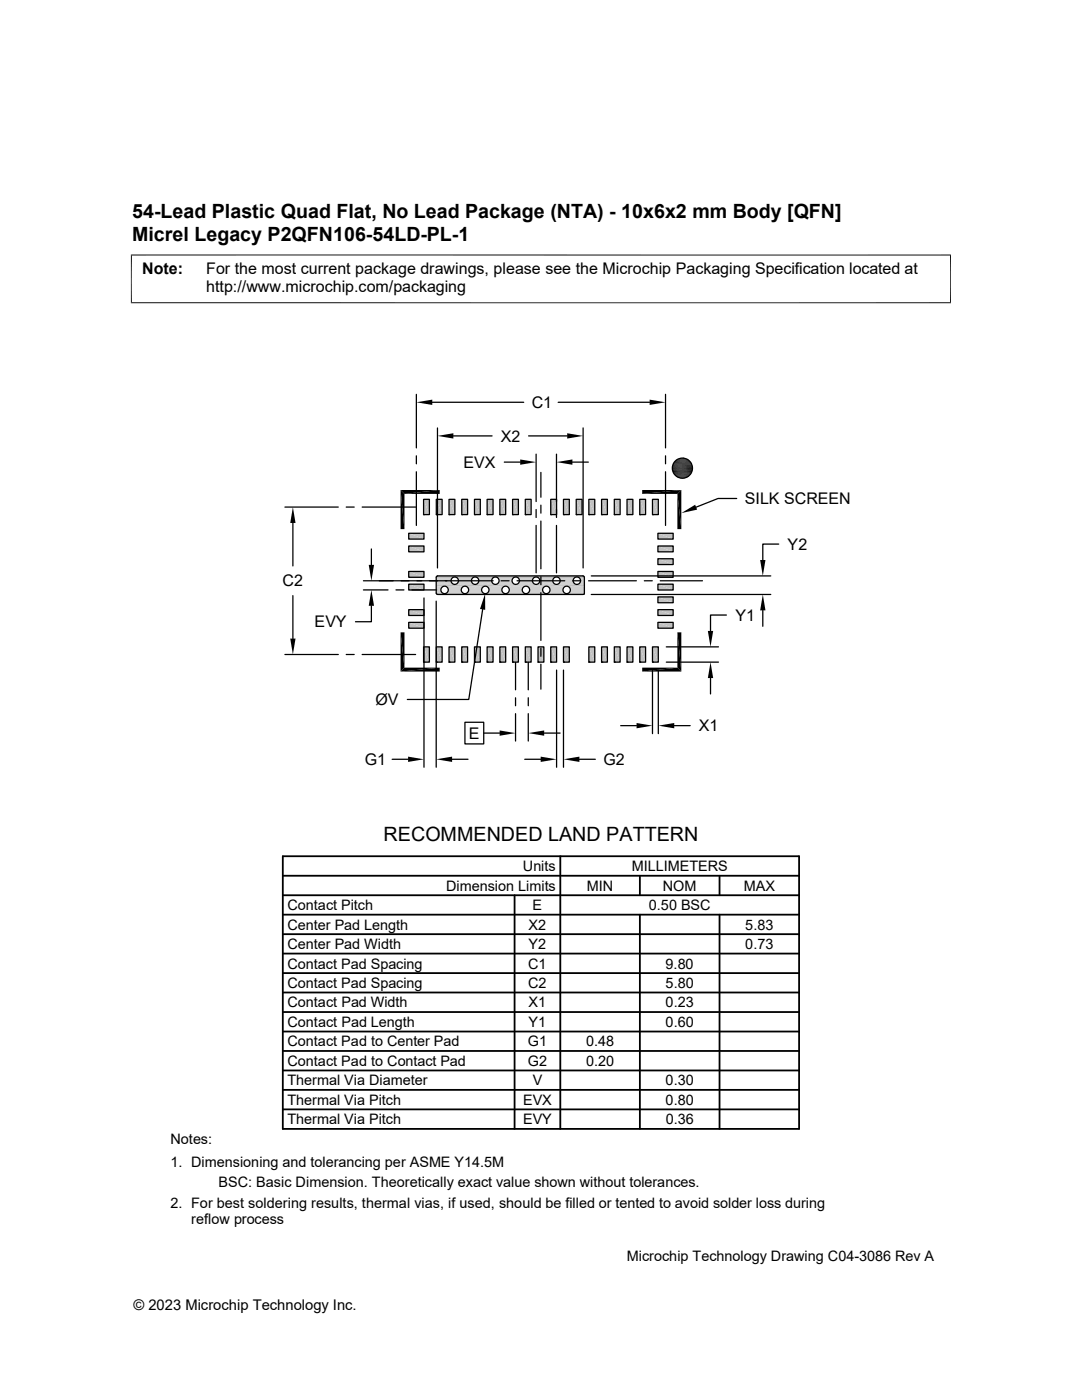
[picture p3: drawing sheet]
<svg xmlns="http://www.w3.org/2000/svg" width="216mm" height="279mm" viewBox="0 0 216 279" stroke-linecap="round" stroke-linejoin="round" font-family="sans-serif">
<g fill="#c0c0c0">
<path d="M130.2 129.1l1.2 3h-1.2z"/>
<path d="M130.2 129.1h1.2v3z"/>
<path d="M104.8 129.1l1.2 3h-1.2z"/>
<path d="M104.8 129.1h1.2v3z"/>
<path d="M107.4 129.1l1.1 3h-1.1z"/>
<path d="M107.4 129.1h1.1v3z"/>
<path d="M109.9 129.1l1.2 3h-1.2z"/>
<path d="M109.9 129.1h1.2v3z"/>
<path d="M112.4 129.1l1.2 3h-1.2z"/>
<path d="M112.4 129.1h1.2v3z"/>
<path d="M117.5 129.1l1.2 3h-1.2z"/>
<path d="M117.5 129.1h1.2v3z"/>
<path d="M120 129.1l1.2 3h-1.2z"/>
<path d="M120 129.1h1.2v3z"/>
<path d="M122.6 129.1l1.1 3h-1.1z"/>
<path d="M122.6 129.1h1.1v3z"/>
<path d="M125.1 129.1l1.2 3h-1.2z"/>
<path d="M125.1 129.1h1.2v3z"/>
<path d="M127.7 129.1l1.1 3h-1.1z"/>
<path d="M127.7 129.1h1.1v3z"/>
<path d="M84.5 129.1l1.2 3h-1.2z"/>
<path d="M84.5 129.1h1.2v3z"/>
<path d="M87.1 129.1l1.1 3h-1.1z"/>
<path d="M87.1 129.1h1.1v3z"/>
<path d="M89.6 129.1l1.2 3h-1.2z"/>
<path d="M89.6 129.1h1.2v3z"/>
<path d="M92.1 129.1l1.2 3h-1.2z"/>
<path d="M92.1 129.1h1.2v3z"/>
<path d="M94.7 129.1l1.1 3h-1.1z"/>
<path d="M94.7 129.1h1.1v3z"/>
<path d="M97.2 129.1l1.2 3h-1.2z"/>
<path d="M97.2 129.1h1.2v3z"/>
<path d="M99.7 129.1l1.2 3h-1.2z"/>
<path d="M99.7 129.1h1.2v3z"/>
<path d="M102.3 129.1l1.1 3h-1.1z"/>
<path d="M102.3 129.1h1.1v3z"/>
<path d="M81.6 109l3 1.1h-3z"/>
<path d="M81.6 109h3v1.1z"/>
<path d="M81.6 114l3 1.2h-3z"/>
<path d="M81.6 114h3v1.2z"/>
<path d="M81.6 116.6l3 1.2h-3z"/>
<path d="M81.6 116.6h3v1.2z"/>
<path d="M81.6 121.7l3 1.1h-3z"/>
<path d="M81.6 121.7h3v1.1z"/>
<path d="M81.6 124.2l3 1.2h-3z"/>
<path d="M81.6 124.2h3v1.2z"/>
</g>
<path d="M87 115.1h29.6M87.1 115.1h29.5M87.1 115h29.5M87.1 115h29.4M87.2 114.9h29.3" fill="none" stroke="#c0c0c0" stroke-width=".2"/>
<path d="M115.2 115.1l1.4 .1z" fill="#c0c0c0"/>
<path d="M87 115.2h3.7M90.8 115.2h3.9M94.9 115.2h3.9M98.9 115.2h3.9M103 115.2h3.9M107 115.2h4M111.1 115.2h3.9" fill="none" stroke="#c0c0c0" stroke-width=".2"/>
<path d="M115.3 115.2h1.3z" fill="#c0c0c0"/>
<path d="M87 115.2h3.5" fill="none" stroke="#c0c0c0" stroke-width=".2"/>
<path d="M115.4 115.2h1.2z" fill="#c0c0c0"/>
<path d="M87 115.2h3.5M91 115.2h3.6M95 115.2h3.7M99.1 115.2h3.6M103.1 115.2h3.7M107.2 115.2h3.6M111.3 115.2h3.6" fill="none" stroke="#c0c0c0" stroke-width=".2"/>
<path d="M115.4 115.2l1.2 .1z" fill="#c0c0c0"/>
<path d="M87 115.3h3.4M91.1 115.3h3.4M95.1 115.3h3.4M99.2 115.3h3.4M103.3 115.3h3.3M107.3 115.3h3.4M111.4 115.3h3.3" fill="none" stroke="#c0c0c0" stroke-width=".2"/>
<path d="M115.5 115.3l1.1 .1z" fill="#c0c0c0"/>
<path d="M87 115.3h3.3M91.2 115.3h3.1M95.2 115.3h3.2M99.3 115.3h3.2M103.4 115.3h3.1M107.4 115.3h3.2M111.5 115.3h3.1" fill="none" stroke="#c0c0c0" stroke-width=".2"/>
<g fill="#c0c0c0">
<path d="M115.7 115.4l.9 .1h-.9z"/>
<path d="M115.7 115.4h.9v.1z"/>
</g>
<path d="M87 115.4h3.2M91.3 115.4h2.9M95.4 115.4h2.9M99.4 115.4h3M103.5 115.4h2.9M107.5 115.4h3M111.6 115.4h2.9" fill="none" stroke="#c0c0c0" stroke-width=".2"/>
<g fill="#c0c0c0">
<path d="M115.7 115.5l.9 .1h-.8z"/>
<path d="M115.7 115.5h.9v.1z"/>
</g>
<path d="M87 115.6h3.1M91.4 115.6h2.7M95.4 115.6h2.8M99.5 115.6h2.8M103.6 115.6h2.7M107.6 115.6h2.8M111.7 115.6h2.7" fill="none" stroke="#c0c0c0" stroke-width=".2"/>
<g fill="#c0c0c0">
<path d="M115.8 115.6l.8 .2h-.8z"/>
<path d="M115.8 115.6h.8v.2z"/>
</g>
<path d="M87 115.7h3M91.4 115.7h2.7M95.5 115.7h2.6M99.6 115.7h2.6M103.6 115.7h2.7M107.7 115.7h2.6M111.7 115.7h2.7" fill="none" stroke="#c0c0c0" stroke-width=".2"/>
<g fill="#c0c0c0">
<path d="M115.8 115.8l.8 .1h-.8z"/>
<path d="M115.8 115.8h.8v.1z"/>
</g>
<path d="M87 115.8h3M91.5 115.8h2.5M95.5 115.8h2.6M99.6 115.8h2.6M103.7 115.8h2.5M107.7 115.8h2.6M111.8 115.8h2.5" fill="none" stroke="#c0c0c0" stroke-width=".2"/>
<g fill="#c0c0c0">
<path d="M115.8 115.9l.8 .1h-.8z"/>
<path d="M115.8 115.9h.8v.1z"/>
</g>
<path d="M87 116h3M91.5 116h2.5M95.5 116h2.6M99.6 116h2.6M103.7 116h2.5M107.7 116h2.6M111.8 116h2.5" fill="none" stroke="#c0c0c0" stroke-width=".2"/>
<g fill="#c0c0c0">
<path d="M115.8 116l.8 .2h-.8z"/>
<path d="M115.8 116h.8v.2z"/>
</g>
<path d="M87 116.1h3M91.4 116.1h2.7M95.5 116.1h2.6M99.6 116.1h2.6M103.6 116.1h2.7M107.7 116.1h2.6M111.7 116.1h2.7" fill="none" stroke="#c0c0c0" stroke-width=".2"/>
<g fill="#c0c0c0">
<path d="M115.8 116.2l.8 .1h-.9z"/>
<path d="M115.8 116.2h.8v.1z"/>
</g>
<path d="M87 116.2h3.1M91.4 116.2h2.7M95.4 116.2h2.8M99.5 116.2h2.8M103.6 116.2h2.7M107.6 116.2h2.8M111.7 116.2h2.7" fill="none" stroke="#c0c0c0" stroke-width=".2"/>
<g fill="#c0c0c0">
<path d="M115.7 116.3l.9 .1h-.9z"/>
<path d="M115.7 116.3h.9v.1z"/>
</g>
<path d="M87 116.4h3.2M91.3 116.4h2.9M95.4 116.4h2.9M99.4 116.4h3M103.5 116.4h2.9M107.5 116.4h3M111.6 116.4h2.9" fill="none" stroke="#c0c0c0" stroke-width=".2"/>
<g fill="#c0c0c0">
<path d="M115.5 116.5h1.1z"/>
<path d="M115.7 116.4l.9 .1z"/>
</g>
<path d="M87 116.5h3.3M91.2 116.5h3.1M95.2 116.5h3.2M99.3 116.5h3.2M103.4 116.5h3.1M107.4 116.5h3.2M111.5 116.5h3.1" fill="none" stroke="#c0c0c0" stroke-width=".2"/>
<g fill="#c0c0c0">
<path d="M115.4 116.6h1.2z"/>
<path d="M115.5 116.5l1.1 .1z"/>
</g>
<path d="M87 116.5h3.4M91.1 116.5h3.4M95.1 116.5h3.4M99.2 116.5h3.4M103.3 116.5h3.3M107.3 116.5h3.4M111.4 116.5h3.3" fill="none" stroke="#c0c0c0" stroke-width=".2"/>
<g fill="#c0c0c0">
<path d="M115.3 116.6h1.3z"/>
<path d="M115.4 116.6h1.2z"/>
</g>
<path d="M87 116.6h3.5M91 116.6h3.6M95 116.6h3.7M99.1 116.6h3.6M103.1 116.6h3.7M107.2 116.6h3.6M111.3 116.6h3.6" fill="none" stroke="#c0c0c0" stroke-width=".2"/>
<g fill="#c0c0c0">
<path d="M115.2 116.6h1.4z"/>
<path d="M115.3 116.6h1.3z"/>
</g>
<g fill="none" stroke="#c0c0c0" stroke-width=".2">
<path d="M87 116.6h3.7M88.8 117h3.9M90.8 116.6h3.9M92.8 117h4M94.9 116.6h3.9M96.9 117h3.9M98.9 116.6h3.9M101 117h3.9M103 116.6h3.9M105 117h3.9M107 116.6h4M109.1 117h3.9"/>
<path d="M111.1 116.6h3.9M113.1 117h3.5"/>
</g>
<path d="M87 116.8h29.6" fill="none" stroke="#c0c0c0" stroke-width=".32"/>
<g fill="#c0c0c0">
<path d="M87 117h1.5z"/>
<path d="M87 117h1.6z"/>
</g>
<path d="M88.9 117h3.7M93 117h3.6M97 117h3.7M101.1 117h3.6M105.2 117h3.6M109.2 117h3.7M113.3 117h3.3" fill="none" stroke="#c0c0c0" stroke-width=".2"/>
<g fill="#c0c0c0">
<path d="M87 117l1.4 .1z"/>
<path d="M87 117h1.5z"/>
</g>
<path d="M89 117.1h3.4M93.1 117.1h3.4M97.2 117.1h3.3M101.2 117.1h3.4M105.3 117.1h3.4M109.3 117.1h3.4M113.4 117.1h3.2" fill="none" stroke="#c0c0c0" stroke-width=".2"/>
<g fill="#c0c0c0">
<path d="M87 117.1h1.2z"/>
<path d="M87 117.1h1.4z"/>
</g>
<path d="M89.2 117.2h3.1M93.2 117.2h3.2M97.3 117.2h3.1M101.3 117.2h3.2M105.4 117.2h3.1M109.5 117.2h3.1M113.5 117.2h3.1" fill="none" stroke="#c0c0c0" stroke-width=".2"/>
<g fill="#c0c0c0">
<path d="M87 117.1l1.1 .1h-1.1z"/>
<path d="M87 117.1h1.2l-.1 .1z"/>
</g>
<path d="M89.3 117.3h2.9M93.3 117.3h3M97.4 117.3h2.9M101.5 117.3h2.9M105.5 117.3h2.9M109.6 117.3h2.9M113.6 117.3h3" fill="none" stroke="#c0c0c0" stroke-width=".2"/>
<g fill="#c0c0c0">
<path d="M87 117.2l1.1 .1h-1.1z"/>
<path d="M87 117.2h1.1v.1z"/>
</g>
<path d="M89.4 117.4h2.7M93.4 117.4h2.8M97.5 117.4h2.7M101.5 117.4h2.8M105.6 117.4h2.8M109.6 117.4h2.8M113.7 117.4h2.9" fill="none" stroke="#c0c0c0" stroke-width=".2"/>
<g fill="#c0c0c0">
<path d="M87 117.3l1 .2h-1z"/>
<path d="M87 117.3h1.1l-.1 .2z"/>
</g>
<path d="M89.4 117.5h2.7M93.5 117.5h2.6M97.5 117.5h2.7M101.6 117.5h2.6M105.7 117.5h2.6M109.7 117.5h2.7M113.8 117.5h2.8" fill="none" stroke="#c0c0c0" stroke-width=".2"/>
<g fill="#c0c0c0">
<path d="M87 117.5l1 .1h-1z"/>
<path d="M87 117.5h1v.1z"/>
</g>
<path d="M89.5 117.7h2.5M93.5 117.7h2.6M97.6 117.7h2.5M101.6 117.7h2.6M105.7 117.7h2.6M109.7 117.7h2.6M113.8 117.7h2.8" fill="none" stroke="#c0c0c0" stroke-width=".2"/>
<g fill="#c0c0c0">
<path d="M87 117.6l.9 .1h-.9z"/>
<path d="M87 117.6h1l-.1 .1z"/>
</g>
<path d="M89.5 117.8h2.5M93.5 117.8h2.6M97.6 117.8h2.5M101.6 117.8h2.6M105.7 117.8h2.6M109.7 117.8h2.6M113.8 117.8h2.8" fill="none" stroke="#c0c0c0" stroke-width=".2"/>
<g fill="#c0c0c0">
<path d="M87 117.7l1 .2h-1z"/>
<path d="M87 117.7h.9l.1 .2z"/>
</g>
<path d="M89.4 117.9h2.7M93.5 117.9h2.6M97.5 117.9h2.7M101.6 117.9h2.6M105.7 117.9h2.6M109.7 117.9h2.7M113.8 117.9h2.8" fill="none" stroke="#c0c0c0" stroke-width=".2"/>
<g fill="#c0c0c0">
<path d="M87 117.9l1 .1h-1z"/>
<path d="M87 117.9h1v.1z"/>
</g>
<path d="M89.4 118.1h2.7M93.4 118.1h2.8M97.5 118.1h2.7M101.5 118.1h2.8M105.6 118.1h2.8M109.6 118.1h2.8M113.7 118.1h2.9" fill="none" stroke="#c0c0c0" stroke-width=".2"/>
<g fill="#c0c0c0">
<path d="M87 118l1.1 .1h-1.1z"/>
<path d="M87 118h1l.1 .1z"/>
</g>
<path d="M89.3 118.2h2.9M93.3 118.2h3M97.4 118.2h2.9M101.5 118.2h2.9M105.5 118.2h2.9M109.6 118.2h2.9M113.6 118.2h3" fill="none" stroke="#c0c0c0" stroke-width=".2"/>
<g fill="#c0c0c0">
<path d="M87 118.1l1.1 .1h-1.1z"/>
<path d="M87 118.1l1.1 .1z"/>
</g>
<path d="M89.2 118.3h3.1M93.2 118.3h3.2M97.3 118.3h3.1M101.3 118.3h3.2M105.4 118.3h3.1M109.5 118.3h3.1M113.5 118.3h3.1" fill="none" stroke="#c0c0c0" stroke-width=".2"/>
<g fill="#c0c0c0">
<path d="M87 118.2l1.2 .1h-1.2z"/>
<path d="M87 118.2l1.2 .1z"/>
<path d="M87 118.3l1.3 .1z"/>
</g>
<path d="M89 118.4h3.4M93.1 118.4h3.4M97.2 118.4h3.3M101.2 118.4h3.4M105.3 118.4h3.4M109.3 118.4h3.4M113.4 118.4h3.2" fill="none" stroke="#c0c0c0" stroke-width=".2"/>
<path d="M87 118.4h1.4z" fill="#c0c0c0"/>
<path d="M88.9 118.4h3.7M93 118.4h3.6M97 118.4h3.7M101.1 118.4h3.6M105.2 118.4h3.6M109.2 118.4h3.7M113.3 118.4h3.3" fill="none" stroke="#c0c0c0" stroke-width=".2"/>
<g fill="#c0c0c0">
<path d="M87 118.4h1.5z"/>
<path d="M87 118.4l1.6 .1z"/>
</g>
<path d="M88.8 118.5h3.9M92.8 118.5h4M96.9 118.5h3.9M101 118.5h3.9M105 118.5h3.9M109.1 118.5h3.9M113.1 118.5h3.5" fill="none" stroke="#c0c0c0" stroke-width=".2"/>
<path d="M87.1 118.5h1.5z" fill="#c0c0c0"/>
<path d="M87.1 118.5h29.5M87.2 118.6h29.3M116.6 118.6h-29.5" fill="none" stroke="#c0c0c0" stroke-width=".2"/>
<g fill="#c0c0c0">
<path d="M84.5 99.7l1.2 3h-1.2z"/>
<path d="M84.5 99.7h1.2v3z"/>
<path d="M127.7 99.7l1.1 3h-1.1z"/>
<path d="M127.7 99.7h1.1v3z"/>
<path d="M125.1 99.7l1.2 3h-1.2z"/>
<path d="M125.1 99.7h1.2v3z"/>
<path d="M122.6 99.7l1.1 3h-1.1z"/>
<path d="M122.6 99.7h1.1v3z"/>
<path d="M120 99.7l1.2 3h-1.2z"/>
<path d="M120 99.7h1.2v3z"/>
<path d="M117.5 99.7l1.2 3h-1.2z"/>
<path d="M117.5 99.7h1.2v3z"/>
<path d="M115 99.7l1.1 3h-1.1z"/>
<path d="M115 99.7h1.1v3z"/>
<path d="M112.4 99.7l1.2 3h-1.2z"/>
<path d="M112.4 99.7h1.2v3z"/>
<path d="M109.9 99.7l1.2 3h-1.2z"/>
<path d="M109.9 99.7h1.2v3z"/>
<path d="M104.8 99.7l1.2 3h-1.2z"/>
<path d="M104.8 99.7h1.2v3z"/>
<path d="M102.3 99.7l1.1 3h-1.1z"/>
<path d="M102.3 99.7h1.1v3z"/>
<path d="M99.7 99.7l1.2 3h-1.2z"/>
<path d="M99.7 99.7h1.2v3z"/>
<path d="M97.2 99.7l1.2 3h-1.2z"/>
<path d="M97.2 99.7h1.2v3z"/>
<path d="M94.7 99.7l1.1 3h-1.1z"/>
<path d="M94.7 99.7h1.1v3z"/>
<path d="M92.1 99.7l1.2 3h-1.2z"/>
<path d="M92.1 99.7h1.2v3z"/>
<path d="M89.6 99.7l1.2 3h-1.2z"/>
<path d="M89.6 99.7h1.2v3z"/>
<path d="M87.1 99.7l1.1 3h-1.1z"/>
<path d="M87.1 99.7h1.1v3z"/>
<path d="M130.2 99.7l1.2 3h-1.2z"/>
<path d="M130.2 99.7h1.2v3z"/>
</g>
<g fill="none" stroke="#000" stroke-width=".25">
<path d="M84.5 99.7h1.2v3h-1.2zM87.1 99.7h1.1v3h-1.1zM89.6 99.7h1.2v3h-1.2zM92.1 99.7h1.2v3h-1.2zM94.7 99.7h1.1v3h-1.1zM97.2 99.7h1.2v3h-1.2zM99.7 99.7h1.2v3h-1.2zM102.3 99.7h1.1v3h-1.1zM104.8 99.7h1.2v3h-1.2zM109.9 99.7h1.2v3h-1.2zM112.4 99.7h1.2v3h-1.2zM115 99.7h1.1v3h-1.1z"/>
<path d="M117.5 99.7h1.2v3h-1.2zM120 99.7h1.2v3h-1.2zM122.6 99.7h1.1v3h-1.1zM125.1 99.7h1.2v3h-1.2zM127.7 99.7h1.1v3h-1.1zM130.2 99.7h1.2v3h-1.2zM81.6 116.6h3v1.2h-3zM81.6 114h3v1.2h-3zM81.6 109h3v1.1h-3zM84.5 102.7h.1M87.1 102.7h.1M89.6 102.7h.1"/>
<path d="M92.1 102.7h.1M94.7 102.7h.1M97.2 102.7h.1M99.7 102.7h.1M102.3 102.7h.1M104.8 102.7h.1M109.9 102.7h.1M112.4 102.7h.1M115 102.7h.1M116.6 115.2l-.2-.3-29.1 .1-.3 .2 .1 3.2 .2 .2h29.2l.1-.1M116.6 115.2v3.3M117.5 102.7h.1"/>
<path d="M120 102.7h.1M122.6 102.7h.1M125.1 102.7h.1M127.7 102.7h.1M130.2 102.7h.1M81.6 124.2h3v1.2h-3zM81.6 121.7h3v1.1h-3zM84.5 129.1h1.2v3h-1.2zM84.5 132.1h.1M87.1 129.1h1.1v3h-1.1zM87.1 132.1h.1M89.6 129.1h1.2v3h-1.2z"/>
<path d="M89.6 132.1h.1M92.1 129.1h1.2v3h-1.2zM92.1 132.1h.1M94.7 129.1h1.1v3h-1.1zM94.7 132.1h.1M97.2 129.1h1.2v3h-1.2zM97.2 132.1h.1M99.7 129.1h1.2v3h-1.2zM99.7 132.1h.1M102.3 129.1h1.1v3h-1.1zM102.3 132.1h.1M104.8 129.1h1.2v3h-1.2z"/>
<path d="M104.8 132.1h.1M107.4 129.1h1.1v3h-1.1zM107.4 132.1h.1M109.9 129.1h1.2v3h-1.2zM109.9 132.1h.1M112.4 129.1h1.2v3h-1.2zM112.4 132.1h.1M117.5 129.1h1.2v3h-1.2zM117.5 132.1h.1M120 129.1h1.2v3h-1.2zM120 132.1h.1M122.6 129.1h1.1v3h-1.1z"/>
<path d="M122.6 132.1h.1M125.1 129.1h1.2v3h-1.2zM125.1 132.1h.1M127.7 129.1h1.1v3h-1.1zM127.7 132.1h.1M130.2 129.1h1.2v3h-1.2zM130.2 132.1h.1"/>
</g>
<g fill="#c0c0c0">
<path d="M81.6 106.4l3 1.2h-3z"/>
<path d="M81.6 106.4h3v1.2z"/>
<path d="M131.3 124.2l3 1.2h-3z"/>
<path d="M131.3 124.2h3v1.2z"/>
<path d="M131.3 121.7l3 1.1h-3z"/>
<path d="M131.3 121.7h3v1.1z"/>
<path d="M131.3 119.1l3 1.2h-3z"/>
<path d="M131.3 119.1h3v1.2z"/>
<path d="M131.3 116.6l3 1.2h-3z"/>
<path d="M131.3 116.6h3v1.2z"/>
<path d="M131.3 114l3 1.2h-3z"/>
<path d="M131.3 114h3v1.2z"/>
<path d="M131.3 111.5l3 1.2h-3z"/>
<path d="M131.3 111.5h3v1.2z"/>
<path d="M131.3 109l3 1.1h-3z"/>
<path d="M131.3 109h3v1.1z"/>
<path d="M131.3 106.4l3 1.2h-3z"/>
<path d="M131.3 106.4h3v1.2z"/>
</g>
<g fill="none" stroke="#000" stroke-width=".25">
<path d="M83.1 78.7v10.7M132.8 78.7v10.7M83.1 91v1.6M83.1 94.1v10.8M86.3 80.3h18.2M87.3 85.4v27.9M90.5 87h7.7M100.6 92.2h3.2M105.5 87h7.7M107 90.6v9.5M107.9 94.3v4.9M111 90.6v9.5"/>
<path d="M111.4 80.3h18.2M114.2 92.2h3.2M116.4 85.4v27.9M132.8 91v1.6M132.8 94.1v10.8M147 99.5h-3.7l-4.4 1.7M56.9 101.2h10.6M58.4 104.4v8.5M58.4 118.9v8.5M69.1 101.2h1.6M72.3 101.2h10.6M72.5 115.9h25.9"/>
<path d="M72.5 117.7h4.9M74.1 109.6v3.1M79 117.7h1.6M81.6 106.4h3v1.2h-3zM82.2 117.7h4.9M84.6 119.3v33.8M87 120v33.1M100 115.9h1.6M103.2 115.9h9.5M107 101.7v1.6M107 104.9v9.4M107.9 100.8v1.6"/>
<path d="M107.9 104v9.5M107.9 115.1v1.6M107.9 118.3v9.5M111 101.7v1.6M111 104.9v9.4M114.3 115.9h1.6M117.5 115.9h9.5M118 118.6h35.8M118 114.9h35.8M128.6 115.9h1.6M131.3 119.1h3v1.2h-3zM131.3 116.6h3v1.2h-3z"/>
<path d="M131.3 114h3v1.2h-3zM131.3 111.5h3v1.2h-3zM131.3 109h3v1.1h-3zM131.3 106.4h3v1.2h-3zM131.7 115.9h8.5M155.4 108.6h-3.2v3.2M56.9 130.6h10.6M69.1 130.6h1.6M72.3 130.6h10.6M74.1 120.9v3.2h-3.2M96.3 121.6l-2.8 18h-12.2M102.9 132.2v5.5"/>
<path d="M102.9 139.3v1.5M105.4 132.2v5.5M105.4 139.3v1.5M107.9 129.4v1.6M107.9 132.6v4.9M111.1 133.7v19.4M112.4 133.7v19.4M130.2 133.7v12.7M131.3 124.2h3v1.2h-3zM131.3 121.7h3v1.1h-3zM131.4 133.7v12.7M132.9 132.1h10.5"/>
<path d="M132.9 129.1h10.5M141.8 135.3v3.2M144.9 122.7h-3.1v3.2M152.2 121.8v3.2M78.3 151.5h3.1M90.2 151.5h3.2M92.8 144.1h3.7v4.4h-3.7zM96.5 146.3h3.2M102.9 142.4v5.5M104.7 151.5h3.2M105.4 142.4v5.5M108.6 146.3h3.2"/>
<path d="M115.6 151.5h3.2M123.8 144.8h3.2M134.5 144.8h3.2"/>
<circle cx="136.2" cy="93.4" r="2.01"/>
<circle cx="88.7" cy="117.7" r=".74"/>
<circle cx="90.7" cy="115.9" r=".74"/>
<circle cx="92.8" cy="117.7" r=".74"/>
<circle cx="94.8" cy="115.9" r=".74"/>
<circle cx="96.8" cy="117.7" r=".74"/>
<circle cx="98.8" cy="115.9" r=".74"/>
<circle cx="100.9" cy="117.7" r=".74"/>
<circle cx="102.9" cy="115.9" r=".74"/>
<circle cx="104.9" cy="117.7" r=".74"/>
<circle cx="107" cy="115.9" r=".74"/>
<circle cx="109" cy="117.7" r=".74"/>
<circle cx="111" cy="115.9" r=".74"/>
<circle cx="113.1" cy="117.7" r=".74"/>
<circle cx="115.1" cy="115.9" r=".74"/>
</g>
<g fill="none" stroke="#000" stroke-width=".36">
<path d="M56.4 174.8h103M56.4 170.9h103v54.4h-103zM56.4 178.7h103M102.7 178.7v46.6M111.8 170.9v54.4M127.7 174.8v3.9M143.6 174.8v3.9M56.4 198.1h103M56.4 186.4h103M56.4 182.5h103M56.4 190.3h103M56.4 194.2h103"/>
<path d="M127.7 182.5v42.8M143.6 182.5v42.8M56.4 202h103M56.4 213.6h103M56.4 205.9h103M56.4 217.5h103M56.4 209.7h103M56.4 221.4h103"/>
</g>
<g fill="#000">
<path d="M83.1 80.3l3.2-.5v1zM129.6 79.8l3.2 .5-3.2 .5zM79.9 97.8l.8 7.8h-.8zM79.9 97.8l.8 .8v7zM80.7 98.6l7-.8v.8zM79.9 97.8h7.8l-7 .8zM87.3 87l3.2-.5v1zM103.8 91.7l3.2 .5-3.2 .6zM113.2 86.5l3.2 .5-3.2 .5zM111 92.2l3.2-.5v1.1zM128.1 97.8h7.9l-7.9 .8zM128.1 98.6l7.9-.8-.8 .8z"/>
<path d="M135.1 95.2l1.9 .1zM135.2 98.6l.8 7h-.8zM135.3 91.6l1.9 .1zM135.3 95.3l1.5 .1zM135.3 95.3h1.7zM135.3 91.6h1.7zM135.5 91.5l1.5 .1zM135.5 95.4h1.2zM135.5 95.4h1.3zM135.5 91.5h1.3zM135.7 91.5h1.1zM135.7 95.4h.7z"/>
<path d="M135.7 95.4h1zM135.7 91.5h1zM135.9 91.4l.8 .1zM135.9 95.4h.5zM135.2 98.6l.8-.8v7.8zM135.9 91.4h.5zM58.4 101.2l.6 3.2h-1.1zM73.6 112.7h1l-.5 3.2zM136 102.4l2.7-1.7 .4 1zM151.7 111.8h1l-.5 3.1zM57.9 127.4h1.1l-.6 3.2zM74.1 117.7l.5 3.2h-1z"/>
<path d="M79.9 126.2l.8 7-.8 .8zM79.9 126.2h.8v7zM79.9 134l7.8-.8v.8zM80.7 133.2h7l-7.8 .8zM96.8 118.5v3.2l-1-.2zM128.1 133.2h7.1l-7.1 .8zM128.1 134l7.1-.8 .8 .8zM135.2 126.2l.8 7.8-.8-.8zM135.2 126.2h.8v7.8zM141.8 132.1l.5 3.2h-1.1zM141.2 125.9h1.1l-.5 3.2zM152.2 118.6l.5 3.2h-1z"/>
<path d="M81.4 151l3.2 .5-3.2 .6zM87 151.5l3.2-.5v1.1zM99.7 145.8l3.2 .5-3.2 .5zM107.9 151l3.2 .5-3.2 .6zM105.4 146.3l3.2-.5v1zM112.4 151.5l3.2-.5v1.1zM127 144.3l3.2 .5-3.2 .6zM131.4 144.8l3.1-.5v1.1z"/>
</g>
<g fill="none" stroke="#000" stroke-width=".2">
<path d="M26.1 50.9h163.7M26.2 50.8v9.7M189.7 50.8v9.7M26.1 60.4h163.7M134.1 93.1h4.1M134.1 93.3h4.1M134.1 93.7h4.1M134.2 93h4M134.2 93.9h4M134.2 94.1h3.9M134.2 92.8h3.9M134.3 92.6h3.7"/>
<path d="M134.3 94.3h3.7M134.4 92.4h3.6M134.4 94.4h3.6M134.5 94.6h3.4M134.5 92.3h3.4M134.6 92.1h3.2M134.6 94.8h3.2M134.7 94.9h2.9M134.7 92h2.9M134.8 91.8h2.7M134.8 95h2.7M135 95.2h2.4"/>
<path d="M135 91.7h2.4M135.1 95.3h2.1M135.1 91.6h2.1"/>
</g>
<path d="M134.1 93.5h4.1" fill="none" stroke="#000" stroke-width=".21"/>
<g font-size="3.9">
<text x="26.4" y="43.5">54-Lead Plastic Quad Flat, No Lead Package (NTA) - 10x6x2 mm Body [QFN]</text>
<text x="26.4" y="48.1">Micrel Legacy P2QFN106-54LD-PL-1</text>
<text x="76.5" y="167.9">RECOMMENDED LAND PATTERN</text>
</g>
<g font-size="3.2">
<text x="28.4" y="54.7">Note:</text>
<text x="41.1" y="58.3">http://www.microchip.com/packaging</text>
<text x="41.1" y="54.7">For the most current package drawings, please see the Microchip Packaging Specification located at</text>
<text x="106.1" y="81.4">C1</text>
<text x="99.9" y="88.1">X2</text>
<text x="92.5" y="93.4">EVX</text>
<text x="148.6" y="100.6">SILK SCREEN</text>
<text x="157.2" y="109.7">Y2</text>
<text x="56.4" y="117">C2</text>
<text x="62.8" y="125.2">EVY</text>
<text x="146.7" y="123.9">Y1</text>
<text x="74.9" y="140.7">ØV</text>
<text x="93.5" y="147.4">E</text>
<text x="139.5" y="146">X1</text>
<text x="72.8" y="152.7">G1</text>
<text x="120.4" y="152.7">G2</text>
</g>
<g font-size="2.9">
<text x="104.3" y="173.9">Units</text>
<text x="126" y="173.9">MILLIMETERS</text>
<text x="89" y="177.7">Dimension Limits</text>
<text x="117.1" y="177.7">MIN</text>
<text x="132.3" y="177.7">NOM</text>
<text x="148.4" y="177.7">MAX</text>
<text x="57.3" y="185.5">Center Pad Length</text>
<text x="57.3" y="181.6">Contact Pitch</text>
<text x="105.5" y="185.5">X2</text>
<text x="106.3" y="181.6">E</text>
<text x="129.5" y="181.6">0.50 BSC</text>
<text x="148.7" y="185.5">5.83</text>
<text x="57.3" y="189.4">Center Pad Width</text>
<text x="105.5" y="189.4">Y2</text>
<text x="148.7" y="189.4">0.73</text>
<text x="57.3" y="197.2">Contact Pad Spacing</text>
<text x="57.3" y="193.3">Contact Pad Spacing</text>
<text x="105.4" y="197.2">C2</text>
<text x="105.4" y="193.3">C1</text>
<text x="132.8" y="193.3">9.80</text>
<text x="132.8" y="197.2">5.80</text>
<text x="57.3" y="201.1">Contact Pad Width</text>
<text x="105.5" y="201.1">X1</text>
<text x="132.8" y="201.1">0.23</text>
<text x="57.3" y="204.9">Contact Pad Length</text>
<text x="57.3" y="208.8">Contact Pad to Center Pad</text>
<text x="105.3" y="208.8">G1</text>
<text x="105.5" y="205">Y1</text>
<text x="116.9" y="208.8">0.48</text>
<text x="132.8" y="204.9">0.60</text>
<text x="57.3" y="212.7">Contact Pad to Contact Pad</text>
<text x="105.3" y="212.7">G2</text>
<text x="116.9" y="212.7">0.20</text>
<text x="57.3" y="216.6">Thermal Via Diameter</text>
<text x="57.3" y="220.5">Thermal Via Pitch</text>
<text x="104.4" y="220.5">EVX</text>
<text x="106.3" y="216.6">V</text>
<text x="132.8" y="216.6">0.30</text>
<text x="132.8" y="220.5">0.80</text>
<text x="57.3" y="224.4">Thermal Via Pitch</text>
<text x="104.4" y="224.4">EVY</text>
<text x="132.8" y="224.4">0.36</text>
<text x="34" y="228.3">Notes:</text>
<text x="34" y="232.9">1. Dimensioning and tolerancing per ASME Y14.5M</text>
<text x="43.6" y="237">BSC: Basic Dimension. Theoretically exact value shown without tolerances.</text>
<text x="34" y="241">2. For best soldering results, thermal vias, if used, should be filled or tented to avoid solder loss during</text>
<text x="38.1" y="244.3">reflow process</text>
<text x="125.1" y="251.7">Microchip Technology Drawing C04-3086 Rev A</text>
<text x="26.6" y="261.3">© 2023 Microchip Technology Inc.</text>
</g>
</svg>
